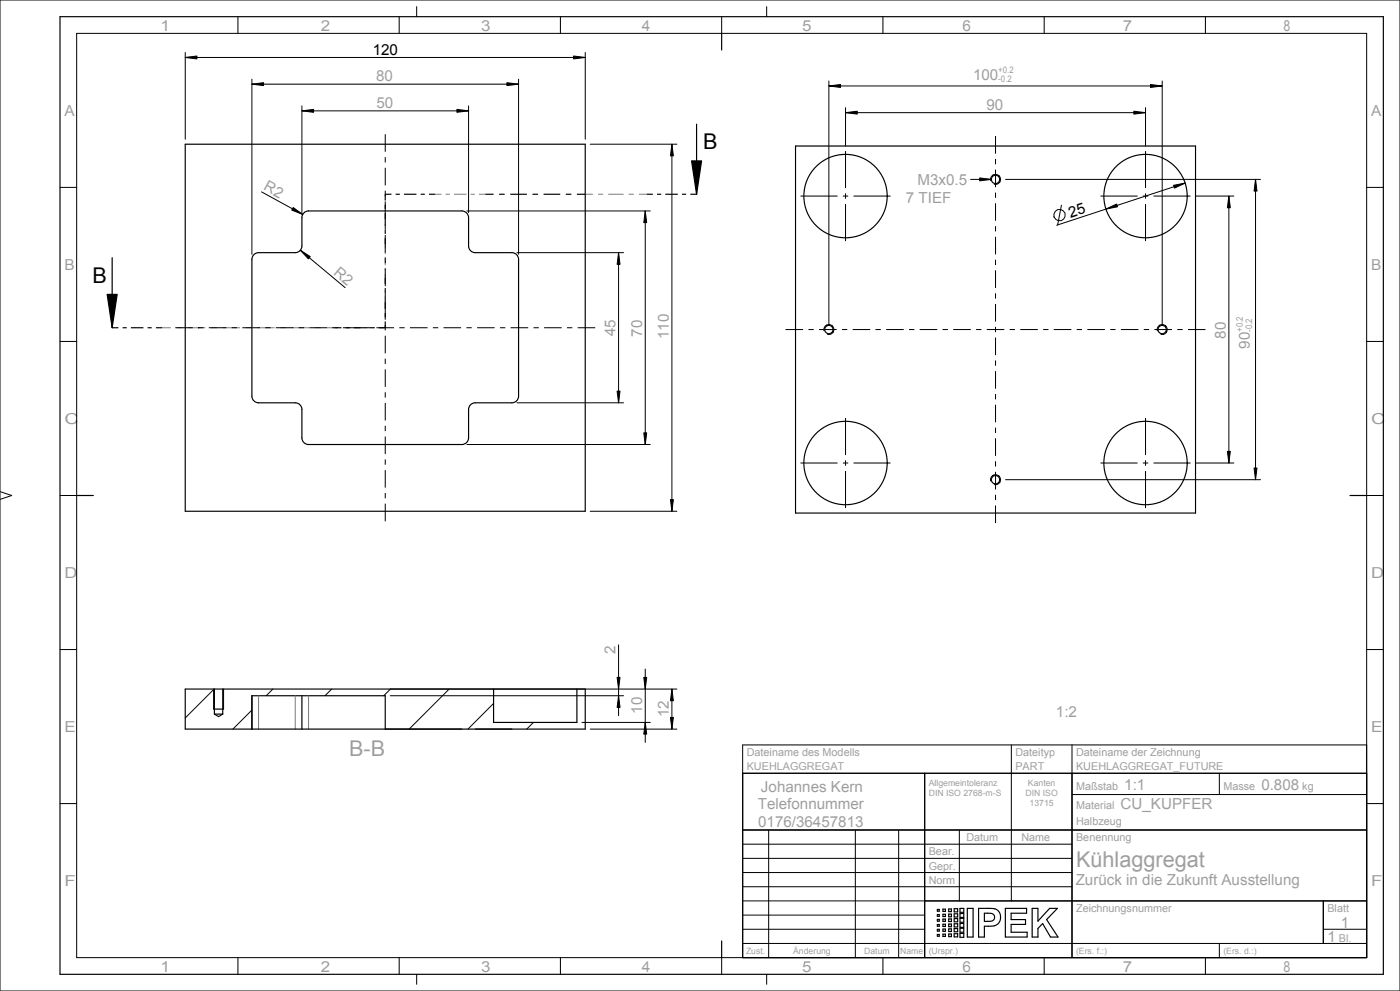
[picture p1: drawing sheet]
<svg xmlns="http://www.w3.org/2000/svg" width="420mm" height="297mm" viewBox="0 0 420 297" stroke-linecap="round" stroke-linejoin="round" font-family="sans-serif">
<path d="M207.5 48.2h3l-1.5 10zM32.1 88.2h3l-1.5 10z" fill="#000"/>
<g fill="none" stroke="#000" stroke-width=".35">
<path d="M18 5h397v287h-397zM216.5 10v5M209 37.2v21h-1.9M117.4 58.2h-1.8v1.9M118.7 58.2h1.2M121.2 58.2h3.7M126.2 58.2h1.2M128.7 58.2h1.9M145.6 58.2h2.5M149.7 58.2h1.7M153.1 58.2h5M159.7 58.2h1.7"/>
<path d="M163.1 58.2h5M169.7 58.2h1.7M173.1 58.2h2.5M194 58.2h1.8M197.1 58.2h1.2M199.6 58.2h3.7M204.6 58.2h1.2M207.5 48.2h3l-1.5 10zM33.6 77.2v21h1.9M115.6 61.3v1.3M115.6 63.8v3.8M115.6 68.8v1.3"/>
<path d="M115.6 71.3v1.9M32.1 88.2h3l-1.5 10zM36.8 98.2h1.2M39.3 98.2h3.7M44.3 98.2h1.2M46.8 98.2h1.8M100.6 98.2h1.8M103.7 98.2h1.2M106.2 98.2h3.7M111.2 98.2h1.2M115.6 96.3v1.9h-1.9M115.6 83.2v1.9"/>
<path d="M115.6 86.3v1.3M115.6 88.8v3.8M115.6 93.8v1.3M23 148.5h5M405 148.5h5M55.6 206.5h120v12h-60v-10h-40v10h-20zM64.1 212.5h3M64.3 206.5v7.5M64.3 214l1.3 .8 1.2-.8M64.3 214h2.5M66.8 206.5v7.5M148.1 206.5v10h25v-10"/>
<path d="M222.8 231.8h187.2v55.2h-187.2zM277.4 231.8v55.2M321.6 231.8v55.2M222.8 248.8h187.2M277.4 270h132.6M281.2 278.5h.6v.5h-.6zM281.2 277.1h.6v.5h-.6zM281.2 275.5h.6v.6h-.6zM281.2 274.1h.6v.5h-.6zM281.2 272.6h.6v.5h-.6zM282.9 280h.7v.6h-.7zM282.9 278.4h.7v.7h-.7z"/>
<path d="M282.9 277h.7v.7h-.7zM282.9 275.4h.7v.7h-.7zM282.9 274h.7v.7h-.7zM282.9 272.5h.7v.7h-.7zM284.6 279.9h.8v.8h-.8zM284.6 278.4h.8v.8h-.8zM284.6 276.9h.8v.8h-.8zM284.6 275.4h.8v.8h-.8zM284.6 274h.8v.8h-.8zM284.6 272.4h.8v.8h-.8zM286.3 279.8h1v1h-1zM286.3 278.3h1v.9h-1z"/>
<path d="M286.3 276.8h1v1h-1zM286.3 275.3h1v1h-1zM286.3 273.9h1v.9h-1zM286.3 272.3h1v1h-1zM288 279.7h1.1v1.2h-1.1zM288 278.2h1.1v1.2h-1.1zM288 276.8h1.1v1.1h-1.1zM288 275.2h1.1v1.2h-1.1zM288 273.8h1.1v1.2h-1.1zM288 272.2h1.1v1.2h-1.1zM290.2 272.2h1.7v8.6h-1.7zM293.6 272.2l4.8 .2 1.1 .7 .6 1.1-.1 1.6-.9 1.3-1.1 .4-2.7 .1v3.2h-1.7z"/>
<path d="M295.3 273.7l2.6 .2 .4 .7-.1 1-.8 .5h-2.1zM301.6 272.2h6.4v1.5h-4.7v1.9h4.4v1.4h-4.4v2.4h4.8v1.4h-6.5zM309.6 272.2h1.8v3.9l3.5-3.9h2.3l-3.2 3.4 3.4 5.2h-2.2l-2.4-4-1.4 1.4v2.6h-1.8zM397 270v12.8M216.5 282v5M281.2 280.1h.6v.5h-.6z"/>
</g>
<g fill="none" stroke="#7d7d7d" stroke-width=".3">
<path d="M130.6 58.2h1.8M133.7 58.2h1.2M136.2 58.2h3.7M141.2 58.2h1.2M143.7 58.2h1.9M175.6 58.2h2.3M179.4 58.2h1.5M182.5 58.2h4.6M188.6 58.2h1.5M191.7 58.2h2.3M115.6 73.2v1.3M115.6 75.3v.8"/>
<path d="M115.6 77v2.5M48.6 98.2h2.6M53 98.2h1.7M56.4 98.2h5.2M63.4 98.2h1.7M66.8 98.2h5.2M73.7 98.2h1.8M77.2 98.2h5.2M84.1 98.2h1.8M87.6 98.2h5.2M94.5 98.2h1.7M98 98.2h2.6"/>
<path d="M115.6 80.3v.8M115.6 82v1.2"/>
</g>
<g fill="none" stroke="#000" stroke-width=".3">
<path d="M0 0h420v297h-420zM23 10h387v277h-387zM71.4 5v5M119.8 5v5M125 2v3M168.1 5v5M216.5 5v5M230 2v3M264.9 5v5M313.3 5v5M361.6 5v5M18 56.2h5"/>
<path d="M297.2 54.2a1.5 1.5 0 0 1 1.3-1.9 1.5 1.5 0 0 1 1.7 1.6 1.5 1.5 0 0 1-1.9 1.3M410 56.2h5M247.2 99.2a1.5 1.5 0 0 1 1.3-1.9 1.5 1.5 0 0 1 1.7 1.6 1.5 1.5 0 0 1-1.9 1.3M347.2 99.2a1.5 1.5 0 0 1 1.3-1.9 1.5 1.5 0 0 1 1.7 1.6 1.5 1.5 0 0 1-1.9 1.3M18 102.3h5M410 102.3h5M0 147.3l3.5 1.2-3.5 1.2M18 148.5h5M297.2 144.2a1.5 1.5 0 0 1 1.3-1.9 1.5 1.5 0 0 1 1.7 1.6 1.5 1.5 0 0 1-1.9 1.3M410 148.5h5M18 194.7h5M410 194.7h5"/>
<path d="M64.1 206.5v6M64.2 206.5l-8.6 8.7M67.1 206.5v6M75.6 212.8l-5.7 5.7M81.9 206.5l-2 2M99.5 206.5l-2 2M117.1 206.5l-2 2M134.8 206.5l-12 12M148.1 210.8l-7.7 7.7M160 216.5l-2 2M222.8 231.8h187.2M277.4 231.8v55.2"/>
<path d="M303.4 223.3v46.7M321.6 238.1h88.4M321.6 223.3v63.7M365.8 231.8v6.3M410 223.3h-187.2v63.7M18 240.8h5M222.8 248.8h187.2M222.8 253h98.8M222.8 257.3h98.8M230.6 248.8v38.2M256.6 248.8v38.2M269.6 248.8v38.2"/>
<path d="M287.8 248.8v21.2M410 240.8h5M222.8 261.5h98.8M222.8 265.8h98.8M222.8 270h187.2M222.8 274.3h54.6M222.8 278.5h54.6M397 278.5h13M397 270v12.8M71.4 287v5M119.8 287v5M125 292v3"/>
<path d="M168.1 287v5M216.5 287v5M222.8 282.8h187.2M230 292v3M264.9 287v5M313.3 287v5M361.6 287v5M365.8 282.8v4.2"/>
</g>
<!-- layer: 02_ALL_AXES -->
<g fill="none" stroke="#000" stroke-width=".3">
<path d="M115.6 40.2v5.3M115.6 47.1v1.6M115.6 50.3v5.3M115.6 57.2v1.6M240.2 58.8h11.1M252.9 58.8h1.6M253.7 45.3v11.1M253.7 58v1.6M256.1 58.8h11.1M298.7 40.8v5.2M298.7 47.6v1.6M298.7 50.8v5.3"/>
<path d="M298.7 57.7v1.6M330.2 58.8h11.1M342.9 58.8h1.6M343.7 45.3v11.1M343.7 58v1.6M346.1 58.8h11.1M115.6 60.4v5.2M115.6 67.2v1.6M115.6 70.4v5.3M115.6 77.3v1.6M253.7 61.2v11.1M298.7 60.9v5.3"/>
<path d="M298.7 67.8v1.6M298.7 71v5.2M298.7 77.8v1.6M343.7 61.2v11.1M52.6 98.2h5.2M59.4 98.2h.1M59.4 98.2h1.6M62.6 98.2h5.3M69.5 98.2h1.6M72.7 98.2h5.3M79.6 98.2h1.6M82.8 98.2h5.2"/>
<path d="M89.6 98.2h1.6M92.8 98.2h5.3M99.7 98.2h1.6M102.9 98.2h5.2M109.7 98.2h1.6M112.9 98.2h5.3M115.6 80.5v5.3M115.6 87.4v1.6M115.6 90.5v5.3M115.6 97.4v1.6M119.8 98.2h1.6M123 98.2h5.3"/>
<path d="M129.9 98.2h1.6M133.1 98.2h5.2M139.9 98.2h1.6M143.1 98.2h5.3M150 98.2h1.6M153.2 98.2h5.3M160 98.2h1.6M163.2 98.2h5.3M170.1 98.2h1.6M173.3 98.2h5.3M235.7 98.8h5.2M242.5 98.8h1.6"/>
<path d="M245.7 98.8h5.3M252.6 98.8h1.6M255.8 98.8h5.3M262.6 98.8h1.6M265.8 98.8h5.3M272.7 98.8h1.6M275.9 98.8h5.3M282.8 98.8h1.6M286 98.8h5.2M292.8 98.8h1.6M296 98.8h5.3M298.7 81v5.3"/>
<path d="M298.7 87.9v1.6M298.7 91.1v5.3M298.7 98v1.6M302.9 98.8h1.6M306.1 98.8h5.3M313 98.8h1.5M316.1 98.8h5.3M323 98.8h1.6M326.2 98.8h5.3M333.1 98.8h1.6M336.3 98.8h5.2M343.1 98.8h1.6"/>
<path d="M346.3 98.8h5.3M353.2 98.8h1.6M356.4 98.8h5.3M115.6 100.6v5.3M115.6 107.5v1.6M115.6 110.7v5.3M115.6 117.6v1.6M298.7 101.2v5.2M298.7 108v1.6M298.7 111.2v5.3M298.7 118.1v1.6M115.6 120.7v5.3"/>
<path d="M115.6 127.6v1.6M115.6 130.8v5.3M115.6 137.7v1.6M240.2 138.8h11.1M252.9 138.8h1.6M253.7 125.3v11.1M253.7 138v1.6M256.1 138.8h11.1M298.7 121.3v5.3M298.7 128.2v1.6M298.7 131.4v5.2M298.7 138.2v1.6"/>
<path d="M330.2 138.8h11.1M342.9 138.8h1.6M343.7 125.3v11.1M343.7 138v1.6M346.1 138.8h11.1M115.6 140.9v5.3M115.6 147.8v1.5M115.6 150.9v5.3M253.7 141.2v11.1M298.7 141.4v5.3M298.7 148.3v1.6M298.7 151.5v5.3"/>
<path d="M343.7 141.2v11.1"/>
</g>
<g fill="none" stroke="#000" stroke-width=".35">
<circle cx="253.7" cy="58.8" r="12.5"/>
<circle cx="298.7" cy="53.8" r="1.25"/>
<circle cx="343.7" cy="58.8" r="12.5"/>
<circle cx="248.7" cy="98.8" r="1.25"/>
<circle cx="348.7" cy="98.8" r="1.25"/>
<circle cx="253.7" cy="138.8" r="12.5"/>
<circle cx="343.7" cy="138.8" r="12.5"/>
<circle cx="298.7" cy="143.8" r="1.25"/>
</g>
<!-- layer: 20_ALL_FEATURES -->
<path d="M55.6 43.2h120v110h-120zM238.7 43.8h120v110h-120zM76.2 76.3l1.4-.6h11a2 2 0 0 0 2-2v-8.5a2 2 0 0 1 2-2h46a2 2 0 0 1 2 2v8.5a2 2 0 0 0 2 2h11a2 2 0 0 1 2 2v41a2 2 0 0 1-2 2h-11a2 2 0 0 0-2 2v8.5a2 2 0 0 1-2 2h-46a2 2 0 0 1-2-2v-8.5a2 2 0 0 0-2-2h-11a2 2 0 0 1-2-2v-41zM75.6 208.5v10h63M90.6 208.5v10M142.6 218.5h11" fill="none" stroke="#000" stroke-width=".35"/>
<path d="M77.6 208.5v10M88.6 208.5v10M92.6 208.5v10" fill="none" stroke="#7d7d7d" stroke-width=".3"/>
<!-- layer: 51_ALL_DIMS -->
<g fill="#000">
<path d="M55.6 17.2l3.5-.4v.9zM172.1 16.8l3.5 .4-3.5 .5zM75.6 25.2l3.5-.4v.9zM90.6 33.2l3.5-.4v.9zM137.1 32.8l3.5 .4-3.5 .5zM152.1 24.8l3.5 .4-3.5 .5zM248.7 25.8l3.5-.5v.9zM253.7 33.8l3.5-.5v.9zM340.2 33.3l3.5 .5-3.5 .4zM345.2 25.3l3.5 .5-3.5 .4zM201.6 43.2l.4 3.5h-.9zM352.1 55.5l3.4-.6-3.2 1.5z"/>
<path d="M368.7 58.8l.4 3.5h-.9zM376.7 53.8l.4 3.5h-.9zM90.1 75l3 1.9-.6 .7zM88 62.2l2.8 2.1-3.3-1.3zM185.6 75.7l.4 3.5h-.9zM193.6 63.2l.4 3.5h-.9zM331.8 62.7l3.2-1.5 .2 .8zM185.1 117.2h.9l-.4 3.5zM193.1 129.7h.9l-.4 3.5zM368.2 135.3h.9l-.4 3.5zM201.1 149.7h.9l-.4 3.5zM376.2 140.3h.9l-.4 3.5z"/>
<path d="M185.1 203h.9l-.4 3.5zM185.6 208.5l.4 3.5h-.9zM193.1 203h.9l-.4 3.5zM193.6 216.5l.4 3.5h-.9zM201.6 206.5l.4 3.5h-.9zM201.1 215h.9l-.4 3.5z"/>
</g>
<g fill="none" stroke="#000" stroke-width=".3">
<path d="M55.6 17.2l3.5-.4v.9zM55.6 15.7v26M55.6 17.2h120M172.1 16.8l3.5 .4-3.5 .5zM175.6 15.7v26M75.6 25.2l3.5-.4v.9zM75.6 23.7v52.5M75.6 25.2h80M90.6 33.2l3.5-.4v.9zM90.6 31.7v32M90.6 33.2h50M137.1 32.8l3.5 .4-3.5 .5z"/>
<path d="M140.6 31.7v32M152.1 24.8l3.5 .4-3.5 .5zM155.6 23.7v52.5M248.7 25.8l3.5-.5v.9zM248.7 24.3v73M248.7 25.8h100M253.7 33.8l3.5-.5v.9zM253.7 32.3v11.5M253.7 33.8h90M340.2 33.3l3.5 .5-3.5 .4zM343.7 32.3v11.5M345.2 25.3l3.5 .5-3.5 .4z"/>
<path d="M348.7 24.3v73M78.5 57.5l12.3 6.8M177.1 43.2h26M201.6 43.2l.4 3.5h-.9zM201.6 43.2v110M301.7 53.8h76.5M352.1 55.5l3.4-.6-3.2 1.5zM355.5 54.9l-38.5 12.6M358.7 58.8h11.5M368.7 58.8l.4 3.5h-.9zM368.7 58.8v80M376.7 53.8l.4 3.5h-.9z"/>
<path d="M376.7 53.8v90M88 62.2l2.8 2.1-3.3-1.3zM90.1 75l3 1.9-.6 .7zM90.1 75l13.4 11.2M140.1 63.2h55M155.1 75.7h32M185.6 75.7l.4 3.5h-.9zM185.6 75.7v45M193.6 63.2l.4 3.5h-.9zM193.6 63.2v70M318.4 61.5l-1.1 5.9M331.8 62.7l3.2-1.5 .2 .8z"/>
<path d="M185.1 117.2h.9l-.4 3.5zM140.1 133.2h55M155.1 120.7h32M193.1 129.7h.9l-.4 3.5zM358.7 138.8h11.5M368.2 135.3h.9l-.4 3.5zM177.1 153.2h26M201.1 149.7h.9l-.4 3.5zM301.7 143.8h76.5M376.2 140.3h.9l-.4 3.5zM185.6 193.3v21.2M117.1 208.5h70"/>
<path d="M117.1 206.5h86M174.6 216.5h20.5M177.1 218.5h26M185.1 203h.9l-.4 3.5zM185.6 208.5l.4 3.5h-.9zM193.1 203h.9l-.4 3.5zM193.6 216.5l.4 3.5h-.9zM193.6 200.5v22M201.1 215h.9l-.4 3.5zM201.6 206.5l.4 3.5h-.9zM201.6 206.5v12"/>
<circle cx="317.8" cy="64.5" r="1.72"/>
</g>
<!-- layer: 52_ALL_NOTES -->
<path d="M293.9 53.3l3.5 .5-3.5 .4z" fill="#000"/>
<path d="M291.2 53.8h6.2M293.9 53.3l3.5 .5-3.5 .4z" fill="none" stroke="#000" stroke-width=".3"/>
<g font-size="6.5">
<text x="210.9" y="44.7">B</text>
<text x="27.8" y="84.7">B</text>
</g>
<g font-size="6.5" fill="#9f9f9f">
<text x="104.7" y="226.6">B-B</text>
<text x="322.8" y="259.8">Kühlaggregat</text>
</g>
<text font-size="4.6" x="111.8" y="16.3">120</text>
<g font-size="4.6" fill="#9f9f9f">
<text x="112.8" y="24.3">80</text>
<text x="291.9" y="24">100</text>
<text x="112.9" y="32.3">50</text>
<text x="295.9" y="32.9">90</text>
<text x="78.9" y="56.7" transform="rotate(29 78.9 56.7)">R2</text>
<text x="275.2" y="55.5">M3x0.5</text>
<text x="271.8" y="60.8">7 TIEF</text>
<text x="99.9" y="82" transform="rotate(40 99.9 82)">R2</text>
<text x="184.7" y="100.8" transform="rotate(-90 184.7 100.8)">45</text>
<text x="192.7" y="101" transform="rotate(-90 192.7 101)">70</text>
<text x="200.7" y="101.6" transform="rotate(-90 200.7 101.6)">110</text>
<text x="367.8" y="101.5" transform="rotate(-90 367.8 101.5)">80</text>
<text x="374.9" y="104.5" transform="rotate(-90 374.9 104.5)">90</text>
<text x="184.7" y="196" transform="rotate(-90 184.7 196)">2</text>
<text x="192.7" y="213.9" transform="rotate(-90 192.7 213.9)">10</text>
<text x="200.7" y="214.9" transform="rotate(-90 200.7 214.9)">12</text>
<text x="316.8" y="215">1:2</text>
<text x="228.3" y="237.3">Johannes Kern</text>
<text x="337.3" y="236.7">1:1</text>
<text x="378.4" y="236.7">0.808</text>
<text x="227.3" y="242.5">Telefonnummer</text>
<text x="336.2" y="242.5">CU_KUPFER</text>
<text x="227.5" y="247.8">0176/36457813</text>
<text x="322.7" y="265.4">Zurück in die Zukunft Ausstellung</text>
<text x="402.2" y="278.1">1</text>
<text x="398.2" y="282.4">1</text>
</g>
<g font-size="4.5" fill="#9f9f9f">
<text x="48.1" y="9.2">1</text>
<text x="96.2" y="9.2">2</text>
<text x="144.4" y="9.2">3</text>
<text x="192.5" y="9.2">4</text>
<text x="240.6" y="9.2">5</text>
<text x="288.8" y="9.2">6</text>
<text x="336.9" y="9.2">7</text>
<text x="385" y="9.2">8</text>
<text x="19.4" y="34.8">A</text>
<text x="411.4" y="34.8">A</text>
<text x="19.4" y="81">B</text>
<text x="411.4" y="81">B</text>
<text x="19.4" y="127.2">C</text>
<text x="411.4" y="127.2">C</text>
<text x="19.4" y="173.3">D</text>
<text x="411.4" y="173.3">D</text>
<text x="19.4" y="219.5">E</text>
<text x="411.4" y="219.5">E</text>
<text x="19.4" y="265.7">F</text>
<text x="411.4" y="265.7">F</text>
<text x="48.1" y="291.2">1</text>
<text x="96.2" y="291.2">2</text>
<text x="144.4" y="291.2">3</text>
<text x="192.5" y="291.2">4</text>
<text x="240.6" y="291.2">5</text>
<text x="288.8" y="291.2">6</text>
<text x="336.9" y="291.2">7</text>
<text x="385" y="291.2">8</text>
</g>
<text font-size="4.5" x="321.2" y="65.2" transform="rotate(-18 321.2 65.2)">25</text>
<g font-size="3.3" fill="#9f9f9f">
<text x="224" y="226.6">Dateiname des Modells</text>
<text x="304.6" y="226.6">Dateityp</text>
<text x="322.8" y="226.6">Dateiname der Zeichnung</text>
<text x="224" y="230.9">KUEHLAGGREGAT</text>
<text x="304.6" y="230.9">PART</text>
<text x="322.8" y="230.9">KUEHLAGGREGAT_FUTURE</text>
<text x="322.8" y="236.7">Maßstab</text>
<text x="367" y="236.7">Masse</text>
<text x="390.7" y="236.7">kg</text>
<text x="322.8" y="242.5">Material</text>
<text x="322.8" y="247.3">Halbzeug</text>
<text x="278.6" y="256.4">Bear.</text>
<text x="289.9" y="252.1">Datum</text>
<text x="306.4" y="252.1">Name</text>
<text x="322.8" y="252.1">Benennung</text>
<text x="278.6" y="260.6">Gepr.</text>
<text x="278.6" y="264.9">Norm</text>
<text x="322.8" y="273.4">Zeichnungsnummer</text>
<text x="398.2" y="273.4">Blatt</text>
<text x="401.7" y="282.4">Bl.</text>
</g>
<g font-size="2.7" fill="#9f9f9f">
<text x="299.5" y="21.9">+0.2</text>
<text x="299.5" y="24.7">-0.2</text>
<text x="372.8" y="99.5" transform="rotate(-90 372.8 99.5)">+0.2</text>
<text x="375.6" y="99.5" transform="rotate(-90 375.6 99.5)">-0.2</text>
</g>
<g font-size="2.6" fill="#9f9f9f">
<text x="278.6" y="235.5">Allgemeintoleranz</text>
<text x="278.6" y="238.5">DIN ISO 2768-m-S</text>
<text x="307.7" y="238.5">DIN ISO</text>
<text x="308.4" y="235.5">Kanten</text>
<text x="308.9" y="241.5">13715</text>
<text x="223.8" y="285.9">Zust.</text>
<text x="238" y="285.9">Änderung</text>
<text x="259.3" y="285.9">Datum</text>
<text x="270" y="285.9">Name</text>
<text x="278.6" y="285.9">(Urspr.)</text>
<text x="322.8" y="285.9">(Ers. f.:)</text>
<text x="367" y="285.9">(Ers. d.:)</text>
</g>
</svg>
